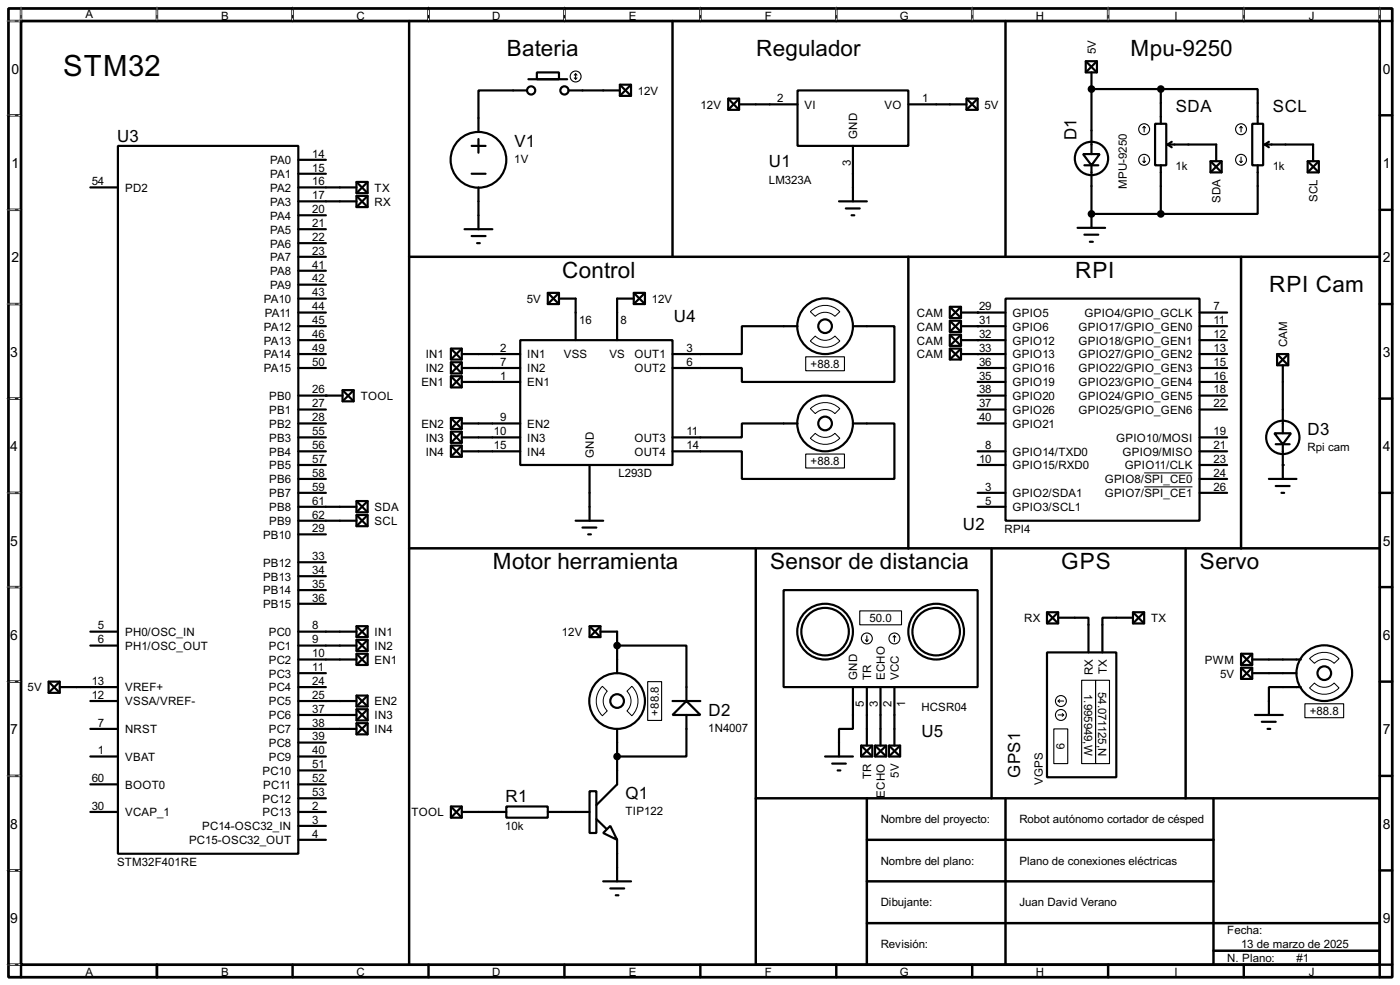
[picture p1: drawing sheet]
<svg xmlns="http://www.w3.org/2000/svg" width="256mm" height="180mm" viewBox="0 0 256 180" stroke-linecap="round" stroke-linejoin="round" font-family="sans-serif">
<path d="M1.6 1.6h253.5v177.3h-253.5zM3.9 3.9h248.9v172.7h-248.9z" fill="none" stroke="#000" stroke-width=".5"/>
<g fill="none" stroke="#000" stroke-width=".45">
<path d="M3.9 1.6v2.3h-2.3M28.8 1.6v2.3M53.6 1.6v2.3M75 3.9v172.7M78.5 1.6v2.3M103.4 1.6v2.3M123.2 3.9v43.1M128.3 1.6v2.3M153.2 1.6v2.3M178.1 1.6v2.3M184.2 3.9v43.1M203 1.6v2.3"/>
<path d="M227.9 1.6v2.3M252.8 1.6v2.3h2.3M1.6 21.1h2.3M1.6 38.4h2.3M252.8 21.1h2.3M252.8 38.4h2.3M1.6 55.7h2.3M75 47h177.8M166.4 47v53.4M227.4 47v53.4M252.8 55.7h2.3M1.6 73h2.3"/>
<path d="M252.8 73h2.3M1.6 90.2h2.3M252.8 90.2h2.3M1.6 107.5h2.3M75 100.4h177.8M138.5 100.4v45.7M181.7 100.4v45.7M217.2 100.4v45.7M252.8 107.5h2.3M1.6 124.8h2.3M252.8 124.8h2.3M1.6 142h2.3"/>
<path d="M1.6 159.3h2.3M138.5 146.1h114.3v30.5h-114.3zM158.8 146.1v30.5M158.8 153.7h63.5M184.2 146.1v30.5M222.3 146.1v30.5M252.8 142h2.3M252.8 159.3h2.3M1.6 176.6h2.3v2.3M28.8 176.6v2.3M53.6 176.6v2.3M78.5 176.6v2.3"/>
<path d="M103.4 176.6v2.3M128.3 176.6v2.3M153.2 176.6v2.3M158.8 161.3h63.5M158.8 169h94M178.1 176.6v2.3M203 176.6v2.3M222.3 174h30.5M227.9 176.6v2.3M255.1 176.6h-2.3v2.3"/>
</g>
<g fill="none" stroke="#fff" stroke-width=".18">
<path d="M1.3 3.9h2.3M3.9 1.3v2.3M28.8 1.3v2.3M53.6 1.3v2.3M78.5 1.3v2.3M103.4 1.3v2.3M128.3 1.3v2.3M153.2 1.3v2.3M178.1 1.3v2.3M203 1.3v2.3M227.9 1.3v2.3M252.8 1.3v2.3"/>
<path d="M1.3 21.1h2.3M1.3 38.4h2.3M1.3 55.7h2.3M1.3 73h2.3M1.3 90.2h2.3M1.3 107.5h2.3M1.3 124.8h2.3M1.3 142h2.3M1.3 159.3h2.3M1.3 176.6h2.3"/>
</g>
<g fill="none" stroke="#000" stroke-width=".18" stroke-dasharray=".5 1">
<path d="M1.3 3.9h2.3M3.9 1.3v2.3M28.8 1.3v2.3M53.6 1.3v2.3M78.5 1.3v2.3M103.4 1.3v2.3M128.3 1.3v2.3M153.2 1.3v2.3M178.1 1.3v2.3M203 1.3v2.3M227.9 1.3v2.3M252.8 1.3v2.3"/>
<path d="M1.3 21.1h2.3M1.3 38.4h2.3M1.3 55.7h2.3M1.3 73h2.3M1.3 90.2h2.3M1.3 107.5h2.3M1.3 124.8h2.3M1.3 142h2.3M1.3 159.3h2.3M1.3 176.6h2.3"/>
</g>
<g fill="none" stroke="#000" stroke-width=".4">
<path d="M96.6 16.6h-8.9v7.6M96.8 14.5h7.1M98.4 13.3h4v1.2h-4zM104.2 16.6h9.4M113.6 15.5h2v2.1h-2zM113.6 15.5l2 2.1M115.6 15.5l-2 2.1M133.4 18.1h2v2h-2zM133.4 18.1l2 2M135.4 19.1h10.7M135.4 18.1l-2 2M146.1 16.6h20.3v10.1h-20.3z"/>
<path d="M166.4 19.1h10.7M177.1 18.1h2v2h-2zM177.1 18.1l2 2M179.1 18.1l-2 2M198.9 11.2h2.1v2.1h-2.1zM198.9 11.2l2.1 2.1M200 13.3v14.9M200 16.3h12.7M201 11.2l-2.1 2.1M212.7 16.3h17.7v6.4M212.7 16.3v6.4M16.6 34.3h5"/>
<path d="M21.6 26.7h33.1v129.6h-33.1zM54.7 34.3h10.6M54.7 36.9h10.6M54.7 31.8h5M54.7 39.4h5M54.7 29.3h5M65.3 33.3h2.1v2.1h-2.1zM65.3 35.9h2.1v2h-2.1zM65.3 33.3l2.1 2.1M65.3 35.9l2.1 2M67.4 33.3l-2.1 2.1M67.4 35.9l-2.1 2"/>
<path d="M86.4 26.7h2.6M86.4 31.8h2.6M87.7 25.5v2.5M87.7 34.3v7.7M153.7 36.9h5.1M155 38.2h2.5M156 39.4h.5M156.3 26.7v10.2M198.4 28.2h3.1l-1.5 2.1zM198.7 30.3h2.5M200 30.3v11.4M200 39.2h12.7"/>
<path d="M211.6 22.7h2.1v7.6h-2.1zM212.7 30.3v8.9M213.9 26.5h8.9v3M213.9 26.5l.8 .5M214.7 26l-.8 .5M221.8 29.5h2v2.1h-2zM221.8 29.5l2 2.1M223.8 29.5l-2 2.1M229.4 22.7h2v7.6h-2zM230.4 30.3v8.9h-17.7M231.7 26.5h8.9v3M231.7 26.5l.8 .5"/>
<path d="M232.5 26l-.8 .5M239.6 29.5h2v2.1h-2zM239.6 29.5l2 2.1M241.6 29.5l-2 2.1M54.7 42h5M54.7 44.5h5M54.7 59.7h5M54.7 54.7h5M54.7 47h5M54.7 49.6h5M54.7 52.1h5M54.7 57.2h5"/>
<path d="M85.1 42h5.1M86.4 43.2h2.6M87.4 44.5h.5M100.4 53.6h2v2.1h-2zM100.4 53.6l2 2.1M102.4 54.7h3.1v7.6M102.4 53.6l-2 2.1M116.1 53.6h2.1v2.1h-2.1zM116.1 54.7h-3v7.6M116.1 53.6l2.1 2.1M118.2 53.6l-2.1 2.1M146.1 59.7h-10.2v5.1h-12.7"/>
<path d="M156.3 59.7h7.6v10.2h-28v-2.5h-12.7M174 56.2h2.1v2h-2.1zM174 58.7h2.1v2.1h-2.1zM174 56.2l2.1 2M174 58.7l2.1 2.1M176.1 59.7h8.1M176.1 57.2h8.1M176.1 56.2l-2.1 2M176.1 58.7l-2.1 2.1M184.2 54.7h35.6v40.6h-35.6zM197.4 41.7h5.1M198.7 43h2.5"/>
<path d="M199.7 44.3h.5M219.8 59.7h5M219.8 57.2h5M54.7 64.8h5M54.7 67.4h5M54.7 77.5h5M54.7 72.4h8.1M54.7 75h5M54.7 62.3h5M62.8 71.4h2v2.1h-2zM62.8 71.4l2 2.1M64.8 71.4l-2 2.1"/>
<path d="M82.6 63.8h2v2h-2zM82.6 66.3h2v2.1h-2zM82.6 68.9h2v2h-2zM82.6 76.5h2v2h-2zM82.6 79h2v2.1h-2zM82.6 63.8l2 2M82.6 66.3l2 2.1M82.6 68.9l2 2M82.6 76.5l2 2M82.6 79l2 2.1M84.6 64.8h10.7M84.6 67.4h10.7"/>
<path d="M84.6 69.9h10.7M84.6 77.5h10.7M84.6 63.8l-2 2M84.6 66.3l-2 2.1M84.6 68.9l-2 2M84.6 76.5l-2 2M84.6 79l-2 2.1M95.3 62.3h27.9v22.8h-27.9zM146.1 77.5h-10.2v2.6h-12.7M156.3 77.5h7.6v10.2h-28v-5.1h-12.7M174 61.3h2.1v2h-2.1zM174 63.8h2.1v2h-2.1z"/>
<path d="M174 61.3l2.1 2M174 63.8l2.1 2M176.1 64.8h8.1M176.1 62.3h8.1M176.1 61.3l-2.1 2M176.1 63.8l-2.1 2M179.1 67.4h5.1M179.1 69.9h5.1M179.1 77.5h5.1M179.1 72.4h5.1M179.1 75h5.1M219.8 64.8h5"/>
<path d="M219.8 67.4h5M219.8 69.9h5M219.8 72.4h5M219.8 75h5M219.8 62.3h5M233.5 79.3h3l-1.5 2zM234 64.8h2v2.1h-2zM234 64.8l2 2.1M235 66.9v12.4M236 64.8l-2 2.1M54.7 80.1h5M54.7 82.6h5"/>
<path d="M54.7 92.8h10.6M54.7 95.3h10.6M54.7 97.8h5M54.7 85.1h5M54.7 87.7h5M54.7 90.2h5M65.3 91.7h2.1v2.1h-2.1zM65.3 94.3h2.1v2h-2.1zM65.3 91.7l2.1 2.1M65.3 94.3l2.1 2M67.4 91.7l-2.1 2.1M67.4 94.3l-2.1 2"/>
<path d="M82.6 81.6h2v2h-2zM82.6 81.6l2 2M84.6 80.1h10.7M84.6 82.6h10.7M84.6 81.6l-2 2M105.5 95.3h5M106.7 96.6h2.6M107.8 97.8h.5M108 85.1v10.2M179.1 82.6h5.1M179.1 92.8h5.1M179.1 85.1h5.1"/>
<path d="M179.1 90.2h5.1M219.8 80.1h5M219.8 82.6h5M219.8 85.1h5M219.8 87.7h5M219.8 90.2h5M232.5 87.7h5M233.7 81.3h2.6M233.7 89h2.6M234.8 90.2h.5M235 81.3v6.4M16.6 118.2h5"/>
<path d="M16.6 115.6h5M54.7 118.2h10.6M54.7 115.6h10.6M54.7 102.9h5M54.7 105.5h5M54.7 108h5M54.7 110.5h5M65.3 114.6h2.1v2h-2.1zM65.3 117.1h2.1v2.1h-2.1zM65.3 119.7h2.1v2h-2.1zM65.3 114.6l2.1 2M65.3 117.1l2.1 2.1"/>
<path d="M65.3 119.7l2.1 2M67.4 114.6l-2.1 2M67.4 117.1l-2.1 2.1M67.4 119.7l-2.1 2M108 114.6h2v2h-2zM108 114.6l2 2M110 115.6h3.1v7.6M110 114.6l-2 2M113.1 118.2h12.7v10.1M143.6 108h35.5v17.8h-35.5zM191.8 119.4h12.7v22.9h-12.7zM191.8 112.1h2.1v2h-2.1z"/>
<path d="M191.8 112.1l2.1 2M193.9 113.1h5.5v6.3M193.9 112.1l-2.1 2M207.6 112.1h2v2h-2zM207.6 113.1h-5.6v6.3M207.6 112.1l2 2M209.6 112.1l-2 2M227.4 119.7h2v2h-2zM227.4 119.7l2 2M229.4 119.7l-2 2M8.9 124.8h2.1v2h-2.1zM8.9 124.8l2.1 2"/>
<path d="M11 125.8h10.6M11 124.8l-2.1 2M16.6 128.3h5M16.6 133.4h5M16.6 138.5h5M54.7 120.7h10.6M54.7 128.3h10.6M54.7 133.4h10.6M54.7 130.9h10.6M54.7 125.8h5M54.7 123.2h5M54.7 138.5h5"/>
<path d="M54.7 135.9h5M65.3 127.3h2.1v2h-2.1zM65.3 129.8h2.1v2.1h-2.1zM65.3 132.4h2.1v2h-2.1zM65.3 127.3l2.1 2M65.3 129.8l2.1 2.1M65.3 132.4l2.1 2M67.4 129.8l-2.1 2.1M67.4 127.3l-2.1 2M67.4 132.4l-2.1 2M113.1 133.4v10.2l-3.8 3.8M123.2 128.3h5.1"/>
<path d="M125.8 128.3l2.5 2.6h-5.1zM125.8 130.9v7.6h-12.7M151.2 138.5h5.1M152.5 139.8h2.5M156.3 125.8v7.6h-2.6v5.1M157.8 136.5h2v2h-2zM157.8 136.5l2 2M158.8 125.8v10.7M159.8 136.5l-2 2M160.3 136.5h2.1v2h-2.1zM160.3 136.5l2.1 2M161.3 125.8v10.7"/>
<path d="M162.4 136.5l-2.1 2M162.9 136.5h2v2h-2zM162.9 136.5l2 2M163.9 125.8v10.7M164.9 136.5l-2 2M227.4 122.2h2v2.1h-2zM227.4 122.2l2 2.1M229.4 120.7h8.9M229.4 123.2h8.1M229.4 122.2l-2 2.1M229.9 130.9h5.1M231.2 132.1h2.5"/>
<path d="M232.2 133.4h.5M238.3 125.8h-5.8v5.1M16.6 148.6h5M16.6 143.6h5M54.7 148.6h5M54.7 141h5M54.7 143.6h5M54.7 146.1h5M54.7 151.2h5M54.7 153.7h5M82.6 147.6h2v2.1h-2zM82.6 147.6l2 2.1"/>
<path d="M84.6 148.6h8.2M84.6 147.6l-2 2.1M92.8 147.6h7.6v2.1h-7.6zM100.4 148.6h7.6M108 144.8h1.3v7.7h-1.3zM109.3 149.9l1.8 1.8M110.5 152.5l1.3-1.3 1.3 2.5zM113.1 153.7v7.6M153.5 141h.5M110.5 161.3h5.1M111.8 162.6h2.6M112.8 163.9h.5"/>
<circle cx="97.3" cy="16.6" r=".75"/>
<circle cx="103.4" cy="16.6" r=".75"/>
<circle cx="87.6" cy="29.3" r="5.1"/>
<circle cx="199.9" cy="29" r="3.1"/>
<circle cx="151.1" cy="59.7" r="5.1"/>
<circle cx="151.1" cy="59.7" r="1.25"/>
<circle cx="151.1" cy="77.5" r="5.1"/>
<circle cx="151.1" cy="77.5" r="1.25"/>
<circle cx="235" cy="80.1" r="3.1"/>
<circle cx="151.1" cy="115.6" r="5.1"/>
<circle cx="151.1" cy="115.6" r="4.4"/>
<circle cx="171.5" cy="115.6" r="5.1"/>
<circle cx="171.5" cy="115.6" r="4.4"/>
<circle cx="113" cy="128.3" r="5.1"/>
<circle cx="113" cy="128.3" r="1.25"/>
<circle cx="242.6" cy="123.2" r="5.1"/>
<circle cx="242.6" cy="123.2" r="1.25"/>
</g>
<g fill="#000">
<circle cx="200" cy="16.3" r=".2"/>
<circle cx="200" cy="39.2" r=".2"/>
<circle cx="179.1" cy="57.2" r=".2"/>
<circle cx="179.1" cy="59.7" r=".2"/>
<circle cx="59.7" cy="72.4" r=".2"/>
<circle cx="179.1" cy="64.8" r=".2"/>
<circle cx="179.1" cy="62.3" r=".2"/>
<circle cx="235" cy="85.1" r=".2"/>
</g>
<g fill="none" stroke="#000" stroke-width=".2">
<path d="M105.2 14.3l.3 .2M105.5 13.5v1M105.5 13.5l-.3 .3M105.5 13.5l.2 .3M105.7 14.3l-.2 .2M209.4 29.5l.2 .3M209.6 23.2l-.2 .2M209.6 23.2l.3 .2M209.6 23.2v1M209.6 28.8v1M209.9 29.5l-.3 .3M227.1 29.5l.3 .3"/>
<path d="M227.4 23.2l-.3 .2M227.4 23.2l.2 .2M227.4 23.2v1M227.4 28.8v1M227.6 29.5l-.2 .3M147.6 65.3h7.1v2.6h-7.1zM147.6 83.1h7.1v2.6h-7.1zM157.5 111.8h7.7v2.6h-7.7zM158.6 117.1l.2 .3M158.8 116.4v1M159.1 117.1l-.3 .3M163.9 116.4l-.3 .2"/>
<path d="M163.9 116.4l.2 .2M163.9 116.4v1M118.7 124.8h2.5v7.1h-2.5zM193.1 133.4h2.5v6.4h-2.5zM193.9 130.9h1M193.9 128.3l.2 .3M193.9 128.3h1M194.1 128.1l-.2 .2M194.6 130.6l.3 .3M194.9 130.9l-.3 .2M198.2 124.5h2.5v15.3h-2.5zM200.7 124.5h2.6v15.3h-2.6z"/>
<path d="M239.1 128.8h7.1v2.6h-7.1z"/>
<circle cx="105.4" cy="14" r="1"/>
<circle cx="209.6" cy="29.3" r="1"/>
<circle cx="209.6" cy="23.7" r="1"/>
<circle cx="227.3" cy="29.3" r="1"/>
<circle cx="227.3" cy="23.7" r="1"/>
<circle cx="158.8" cy="116.9" r="1"/>
<circle cx="163.8" cy="116.9" r="1"/>
<circle cx="194.3" cy="130.9" r="1"/>
<circle cx="194.3" cy="128.3" r="1"/>
</g>
<path d="M148.5 57.1a3.7 3.7 0 0 1 5.4 0l-.9 .8a2.54 2.54 0 0 0-3.6 0zM148.5 62.4l.9-.9a2.45 2.45 0 0 0 3.6 0l.9 .9a3.7 3.7 0 0 1-5.4 0zM148.5 74.8a3.8 3.8 0 0 1 5.4 0l-.9 .9a2.54 2.54 0 0 0-3.6 0zM149.4 79.3a2.54 2.54 0 0 0 3.6 0l.9 .9a3.8 3.8 0 0 1-5.4 0zM209.6 86.6h8.9M209.6 89.1h8.9M110.4 125.6l.9 .9a2.54 2.54 0 0 0 0 3.6l-.9 .9a3.8 3.8 0 0 1 0-5.4zM115.8 125.6a3.8 3.8 0 0 1 0 5.4l-.9-.9a2.54 2.54 0 0 0 0-3.6zM239.9 125.9l.9-.9a2.45 2.45 0 0 0 3.6 0l.9 .9a3.7 3.7 0 0 1-5.4 0zM239.9 120.6a3.7 3.7 0 0 1 5.4 0l-.9 .8a2.54 2.54 0 0 0-3.6 0z" fill="none" stroke="#000" stroke-width=".18"/>
<g fill="#000" stroke="#000" stroke-width=".4">
<circle cx="199.9" cy="16.3" r=".5"/>
<circle cx="212.6" cy="16.3" r=".5"/>
<circle cx="199.9" cy="39.2" r=".5"/>
<circle cx="212.6" cy="39.2" r=".5"/>
<circle cx="113" cy="118.2" r=".5"/>
<circle cx="113" cy="138.5" r=".5"/>
</g>
<text font-size="6" x="11.5" y="13.9">STM32</text>
<g font-size="4.6">
<text x="92.8" y="10.2">Bateria</text>
<text x="138.5" y="10.2">Regulador</text>
<text x="207.1" y="10.2">Mpu-9250</text>
<text x="103" y="50.8">Control</text>
<text x="197" y="50.8">RPI</text>
<text x="232.5" y="53.3">RPI Cam</text>
<text x="90.3" y="104.2">Motor herramienta</text>
<text x="141.1" y="104.2">Sensor de distancia</text>
<text x="194.4" y="104.2">GPS</text>
<text x="219.8" y="104.2">Servo</text>
</g>
<g font-size="3.5">
<text x="215.4" y="20.6">SDA</text>
<text x="233.2" y="20.6">SCL</text>
<text x="21.5" y="25.9">U3</text>
<text x="94.3" y="26.8">V1</text>
<text x="197.2" y="25.7" transform="rotate(-90 197.2 25.7)">D1</text>
<text x="140.9" y="30.7">U1</text>
<text x="123.5" y="58.9">U4</text>
<text x="239.6" y="79.7">D3</text>
<text x="176.4" y="97">U2</text>
<text x="129.8" y="131">D2</text>
<text x="168.8" y="134.8">U5</text>
<text x="186.9" y="142.4" transform="rotate(-90 186.9 142.4)">GPS1</text>
<text x="92.6" y="146.8">R1</text>
<text x="114.6" y="146.3">Q1</text>
</g>
<g font-size="2.9">
<text x="2.1" y="13.5">0</text>
<text x="253.4" y="13.5">0</text>
<text x="2.1" y="30.7">1</text>
<text x="253.4" y="30.7">1</text>
<text x="2.1" y="48">2</text>
<text x="253.4" y="48">2</text>
<text x="1.9" y="65.3">3</text>
<text x="253.4" y="65.3">3</text>
<text x="1.9" y="82.5">4</text>
<text x="253.4" y="82.5">4</text>
<text x="1.9" y="99.9">5</text>
<text x="253.4" y="99.9">5</text>
<text x="1.9" y="117.1">6</text>
<text x="253.4" y="117.1">6</text>
<text x="1.9" y="134.4">7</text>
<text x="253.4" y="134.4">7</text>
<text x="1.9" y="151.7">8</text>
<text x="253.4" y="151.7">8</text>
<text x="1.9" y="168.9">9</text>
<text x="253.4" y="168.9">9</text>
</g>
<g font-size="2.4">
<text x="15.6" y="3.4">A</text>
<text x="40.5" y="3.6">B</text>
<text x="65.3" y="3.6">C</text>
<text x="90.2" y="3.6">D</text>
<text x="115.2" y="3.6">E</text>
<text x="140.1" y="3.6">F</text>
<text x="164.8" y="3.6">G</text>
<text x="189.8" y="3.6">H</text>
<text x="215.1" y="3.6">I</text>
<text x="239.8" y="3.6">J</text>
<text x="200.7" y="9.9" transform="rotate(-90 200.7 9.9)">5V</text>
<text x="116.9" y="17.3">12V</text>
<text x="128.4" y="19.9">12V</text>
<text x="142.4" y="18.7">2</text>
<text x="147.4" y="19.9">VI</text>
<text x="162" y="19.9">VO</text>
<text x="169" y="18.7">1</text>
<text x="180.4" y="19.9">5V</text>
<text x="57.2" y="28.9">14</text>
<text x="94.2" y="29.8">1V</text>
<text x="157.1" y="25.4" transform="rotate(-90 157.1 25.4)">GND</text>
<text x="16.8" y="33.9">54</text>
<text x="22.9" y="35.1">PD2</text>
<text x="49.5" y="30">PA0</text>
<text x="49.5" y="35.1">PA2</text>
<text x="49.5" y="32.6">PA1</text>
<text x="57.2" y="33.9">16</text>
<text x="57.2" y="31.4">15</text>
<text x="68.6" y="35.1">TX</text>
<text x="140.8" y="33.6">LM323A</text>
<text x="155.9" y="30.4" transform="rotate(-90 155.9 30.4)">3</text>
<text x="206.5" y="34.6" transform="rotate(-90 206.5 34.6)">MPU-9250</text>
<text x="215.4" y="31.2">1k</text>
<text x="233.2" y="31.2">1k</text>
<text x="49.5" y="37.7">PA3</text>
<text x="49.5" y="40.2">PA4</text>
<text x="57.2" y="36.5">17</text>
<text x="57.2" y="39">20</text>
<text x="57.2" y="41.6">21</text>
<text x="68.6" y="37.7">RX</text>
<text x="223.6" y="37.2" transform="rotate(-90 223.6 37.2)">SDA</text>
<text x="241.4" y="37" transform="rotate(-90 241.4 37)">SCL</text>
<text x="49.5" y="42.7">PA5</text>
<text x="49.5" y="45.3">PA6</text>
<text x="49.5" y="47.8">PA7</text>
<text x="57.2" y="44.1">22</text>
<text x="57.2" y="46.6">23</text>
<text x="49.5" y="50.4">PA8</text>
<text x="49.5" y="52.9">PA9</text>
<text x="57.2" y="49.2">41</text>
<text x="57.2" y="51.7">42</text>
<text x="48.3" y="55.4">PA10</text>
<text x="48.5" y="58">PA11</text>
<text x="57.2" y="54.3">43</text>
<text x="57.2" y="56.8">44</text>
<text x="57.2" y="59.3">45</text>
<text x="96.5" y="55.4">5V</text>
<text x="106.1" y="59.3">16</text>
<text x="113.7" y="59.3">8</text>
<text x="119.4" y="55.4">12V</text>
<text x="168" y="58">CAM</text>
<text x="179.4" y="56.8">29</text>
<text x="179.4" y="59.3">31</text>
<text x="185.5" y="58">GPIO5</text>
<text x="198.7" y="58">GPIO4/GPIO_GCLK</text>
<text x="222.3" y="56.8">7</text>
<text x="222.3" y="59.3">11</text>
<text x="48.3" y="60.5">PA12</text>
<text x="48.3" y="63.1">PA13</text>
<text x="48.3" y="65.6">PA14</text>
<text x="57.2" y="61.9">46</text>
<text x="57.2" y="64.4">49</text>
<text x="78" y="65.6">IN1</text>
<text x="91.6" y="64.4">2</text>
<text x="96.6" y="65.6">IN1</text>
<text x="103.3" y="65.6">VSS</text>
<text x="111.6" y="65.6">VS</text>
<text x="116.2" y="65.6">OUT1</text>
<text x="125.8" y="64.4">3</text>
<text x="168" y="60.5">CAM</text>
<text x="168" y="63.1">CAM</text>
<text x="168" y="65.6">CAM</text>
<text x="179.4" y="64.4">33</text>
<text x="179.4" y="61.9">32</text>
<text x="185.5" y="60.5">GPIO6</text>
<text x="185.5" y="65.6">GPIO13</text>
<text x="185.5" y="63.1">GPIO12</text>
<text x="197.6" y="60.5">GPIO17/GPIO_GEN0</text>
<text x="197.6" y="65.6">GPIO27/GPIO_GEN2</text>
<text x="197.6" y="63.1">GPIO18/GPIO_GEN1</text>
<text x="222.3" y="64.4">13</text>
<text x="222.3" y="61.9">12</text>
<text x="235.8" y="63.5" transform="rotate(-90 235.8 63.5)">CAM</text>
<text x="48.3" y="68.1">PA15</text>
<text x="57.2" y="72">26</text>
<text x="57.2" y="67">50</text>
<text x="77.2" y="70.7">EN1</text>
<text x="78" y="68.1">IN2</text>
<text x="91.6" y="67">7</text>
<text x="91.6" y="69.5">1</text>
<text x="96.6" y="68.1">IN2</text>
<text x="96.6" y="70.7">EN1</text>
<text x="116.2" y="68.1">OUT2</text>
<text x="125.8" y="67">6</text>
<text x="148.5" y="67.4">+88.8</text>
<text x="179.4" y="69.5">35</text>
<text x="179.4" y="67">36</text>
<text x="179.4" y="72">38</text>
<text x="185.5" y="70.7">GPIO19</text>
<text x="185.5" y="68.1">GPIO16</text>
<text x="197.6" y="68.1">GPIO22/GPIO_GEN3</text>
<text x="197.6" y="70.7">GPIO23/GPIO_GEN4</text>
<text x="222.3" y="67">15</text>
<text x="222.3" y="69.5">16</text>
<text x="222.3" y="72">18</text>
<text x="49.3" y="73.2">PB0</text>
<text x="49.3" y="75.8">PB1</text>
<text x="57.2" y="74.6">27</text>
<text x="57.2" y="77.1">28</text>
<text x="66.1" y="73.2">TOOL</text>
<text x="91.6" y="77.1">9</text>
<text x="179.4" y="74.6">37</text>
<text x="179.4" y="77.1">40</text>
<text x="185.5" y="75.8">GPIO26</text>
<text x="185.5" y="73.2">GPIO20</text>
<text x="197.6" y="73.2">GPIO24/GPIO_GEN5</text>
<text x="197.6" y="75.8">GPIO25/GPIO_GEN6</text>
<text x="222.3" y="74.6">22</text>
<text x="49.3" y="78.3">PB2</text>
<text x="49.3" y="80.8">PB3</text>
<text x="49.3" y="83.4">PB4</text>
<text x="57.2" y="79.7">55</text>
<text x="57.2" y="82.2">56</text>
<text x="77.2" y="78.3">EN2</text>
<text x="78" y="80.8">IN3</text>
<text x="78" y="83.4">IN4</text>
<text x="90.5" y="79.7">10</text>
<text x="90.5" y="82.2">15</text>
<text x="96.6" y="80.8">IN3</text>
<text x="96.6" y="83.4">IN4</text>
<text x="96.6" y="78.3">EN2</text>
<text x="108.8" y="83.8" transform="rotate(-90 108.8 83.8)">GND</text>
<text x="116.2" y="80.8">OUT3</text>
<text x="116.2" y="83.4">OUT4</text>
<text x="125.8" y="79.7">11</text>
<text x="125.8" y="82.2">14</text>
<text x="180.5" y="82.2">8</text>
<text x="185.5" y="78.3">GPIO21</text>
<text x="185.5" y="83.4">GPIO14/TXD0</text>
<text x="204.5" y="80.8">GPIO10/MOSI</text>
<text x="205.6" y="83.4">GPIO9/MISO</text>
<text x="222.3" y="79.7">19</text>
<text x="222.3" y="82.2">21</text>
<text x="239.5" y="82.6">Rpi cam</text>
<text x="49.3" y="85.9">PB5</text>
<text x="49.3" y="88.5">PB6</text>
<text x="57.2" y="84.7">57</text>
<text x="57.2" y="87.3">58</text>
<text x="57.2" y="89.8">59</text>
<text x="113.3" y="87.3">L293D</text>
<text x="148.5" y="85.2">+88.8</text>
<text x="179.4" y="84.7">10</text>
<text x="180.5" y="89.8">3</text>
<text x="185.5" y="85.9">GPIO15/RXD0</text>
<text x="202.4" y="88.5">GPIO8/SPI_CE0</text>
<text x="206" y="85.9">GPIO11/CLK</text>
<text x="222.3" y="84.7">23</text>
<text x="222.3" y="87.3">24</text>
<text x="222.3" y="89.8">26</text>
<text x="49.3" y="93.6">PB8</text>
<text x="49.3" y="91">PB7</text>
<text x="57.2" y="92.4">61</text>
<text x="57.2" y="94.9">62</text>
<text x="68.6" y="93.6">SDA</text>
<text x="180.5" y="92.4">5</text>
<text x="185.5" y="91">GPIO2/SDA1</text>
<text x="185.5" y="93.6">GPIO3/SCL1</text>
<text x="202.4" y="91">GPIO7/SPI_CE1</text>
<text x="48.2" y="98.6">PB10</text>
<text x="49.3" y="96.1">PB9</text>
<text x="57.2" y="97.4">29</text>
<text x="68.6" y="96.1">SCL</text>
<text x="184" y="97.5">RPI4</text>
<text x="48.2" y="103.7">PB12</text>
<text x="48.2" y="106.3">PB13</text>
<text x="57.2" y="102.5">33</text>
<text x="57.2" y="105.1">34</text>
<text x="57.2" y="107.6">35</text>
<text x="48.2" y="108.8">PB14</text>
<text x="48.2" y="111.3">PB15</text>
<text x="57.2" y="110.1">36</text>
<text x="159.3" y="113.9">50.0</text>
<text x="187.6" y="113.9">RX</text>
<text x="210.9" y="113.9">TX</text>
<text x="18" y="117.8">6</text>
<text x="18" y="115.2">5</text>
<text x="22.9" y="119">PH1/OSC_OUT</text>
<text x="22.9" y="116.4">PH0/OSC_IN</text>
<text x="49.2" y="119">PC1</text>
<text x="49.2" y="116.4">PC0</text>
<text x="57.2" y="117.8">9</text>
<text x="57.2" y="115.2">8</text>
<text x="68.6" y="116.4">IN1</text>
<text x="68.6" y="119">IN2</text>
<text x="103" y="116.4">12V</text>
<text x="16.8" y="125.4">13</text>
<text x="49.2" y="121.5">PC2</text>
<text x="49.2" y="124">PC3</text>
<text x="57.2" y="120.3">10</text>
<text x="57.2" y="125.4">24</text>
<text x="57.2" y="122.8">11</text>
<text x="68.6" y="121.5">EN1</text>
<text x="157.1" y="124.5" transform="rotate(-90 157.1 124.5)">GND</text>
<text x="159.6" y="124.5" transform="rotate(-90 159.6 124.5)">TR</text>
<text x="162.1" y="124.5" transform="rotate(-90 162.1 124.5)">ECHO</text>
<text x="164.7" y="124.5" transform="rotate(-90 164.7 124.5)">VCC</text>
<text x="200.2" y="123.6" transform="rotate(-90 200.2 123.6)">RX</text>
<text x="202.8" y="123.4" transform="rotate(-90 202.8 123.4)">TX</text>
<text x="220.7" y="121.5">PWM</text>
<text x="223.5" y="124">5V</text>
<text x="5.1" y="126.6">5V</text>
<text x="16.8" y="127.9">12</text>
<text x="22.9" y="126.6">VREF+</text>
<text x="22.9" y="129.1">VSSA/VREF-</text>
<text x="49.2" y="126.6">PC4</text>
<text x="49.2" y="129.1">PC5</text>
<text x="49.2" y="131.7">PC6</text>
<text x="57.2" y="127.9">25</text>
<text x="57.2" y="130.5">37</text>
<text x="68.6" y="129.1">EN2</text>
<text x="68.6" y="131.7">IN3</text>
<text x="120.7" y="131" transform="rotate(-90 120.7 131)">+88.8</text>
<text x="158.3" y="129.5" transform="rotate(-90 158.3 129.5)">5</text>
<text x="160.8" y="129.5" transform="rotate(-90 160.8 129.5)">3</text>
<text x="163.3" y="129.5" transform="rotate(-90 163.3 129.5)">2</text>
<text x="165.8" y="129.5" transform="rotate(-90 165.8 129.5)">1</text>
<text x="168.8" y="130.1">HCSR04</text>
<text x="198.6" y="127" transform="rotate(90 198.6 127)">1.995949,W</text>
<text x="201.1" y="126.7" transform="rotate(90 201.1 126.7)">54.071125,N</text>
<text x="240" y="130.9">+88.8</text>
<text x="18" y="133">7</text>
<text x="22.9" y="134.2">NRST</text>
<text x="49.2" y="134.2">PC7</text>
<text x="49.2" y="136.7">PC8</text>
<text x="57.2" y="133">38</text>
<text x="57.2" y="135.5">39</text>
<text x="68.6" y="134.2">IN4</text>
<text x="129.8" y="133.9">1N4007</text>
<text x="193.6" y="135.9" transform="rotate(90 193.6 135.9)">9</text>
<text x="16.8" y="143.2">60</text>
<text x="18" y="138.1">1</text>
<text x="22.9" y="139.3">VBAT</text>
<text x="48.1" y="141.8">PC10</text>
<text x="49.2" y="139.3">PC9</text>
<text x="57.2" y="140.6">51</text>
<text x="57.2" y="143.2">52</text>
<text x="57.2" y="138.1">40</text>
<text x="159.6" y="142.6" transform="rotate(-90 159.6 142.6)">TR</text>
<text x="164.7" y="142.4" transform="rotate(-90 164.7 142.4)">5V</text>
<text x="191.1" y="143.7" transform="rotate(-90 191.1 143.7)">VGPS</text>
<text x="16.8" y="148.2">30</text>
<text x="22.9" y="144.4">BOOT0</text>
<text x="22.9" y="149.4">VCAP_1</text>
<text x="48.1" y="146.9">PC12</text>
<text x="48.1" y="149.4">PC13</text>
<text x="48.2" y="144.4">PC11</text>
<text x="57.2" y="145.7">53</text>
<text x="57.2" y="148.2">2</text>
<text x="75.4" y="149.4">TOOL</text>
<text x="114.6" y="149.2">TIP122</text>
<text x="162.1" y="146" transform="rotate(-90 162.1 146)">ECHO</text>
<text x="34.6" y="154.5">PC15-OSC32_OUT</text>
<text x="37" y="152">PC14-OSC32_IN</text>
<text x="57.2" y="150.8">3</text>
<text x="57.2" y="153.3">4</text>
<text x="92.6" y="151.9">10k</text>
<text x="161.3" y="150.6">Nombre del proyecto:</text>
<text x="186.7" y="150.6">Robot autónomo cortador de césped</text>
<text x="21.4" y="158.5">STM32F401RE</text>
<text x="161.3" y="158.3">Nombre del plano:</text>
<text x="186.7" y="158.3">Plano de conexiones eléctricas</text>
<text x="161.3" y="165.9">Dibujante:</text>
<text x="186.7" y="165.9">Juan David Verano</text>
<text x="161.3" y="173.5">Revisión:</text>
<text x="224.8" y="171">Fecha:</text>
<text x="227.4" y="173.5">13 de marzo de 2025</text>
<text x="15.6" y="178.7">A</text>
<text x="40.5" y="178.7">B</text>
<text x="65.3" y="178.7">C</text>
<text x="90.2" y="178.7">D</text>
<text x="115.2" y="178.7">E</text>
<text x="140.1" y="178.7">F</text>
<text x="164.8" y="178.7">G</text>
<text x="189.8" y="178.7">H</text>
<text x="215.1" y="178.7">I</text>
<text x="224.8" y="176">N. Plano:</text>
<text x="237.5" y="176">#1</text>
<text x="239.8" y="178.7">J</text>
</g>
</svg>
